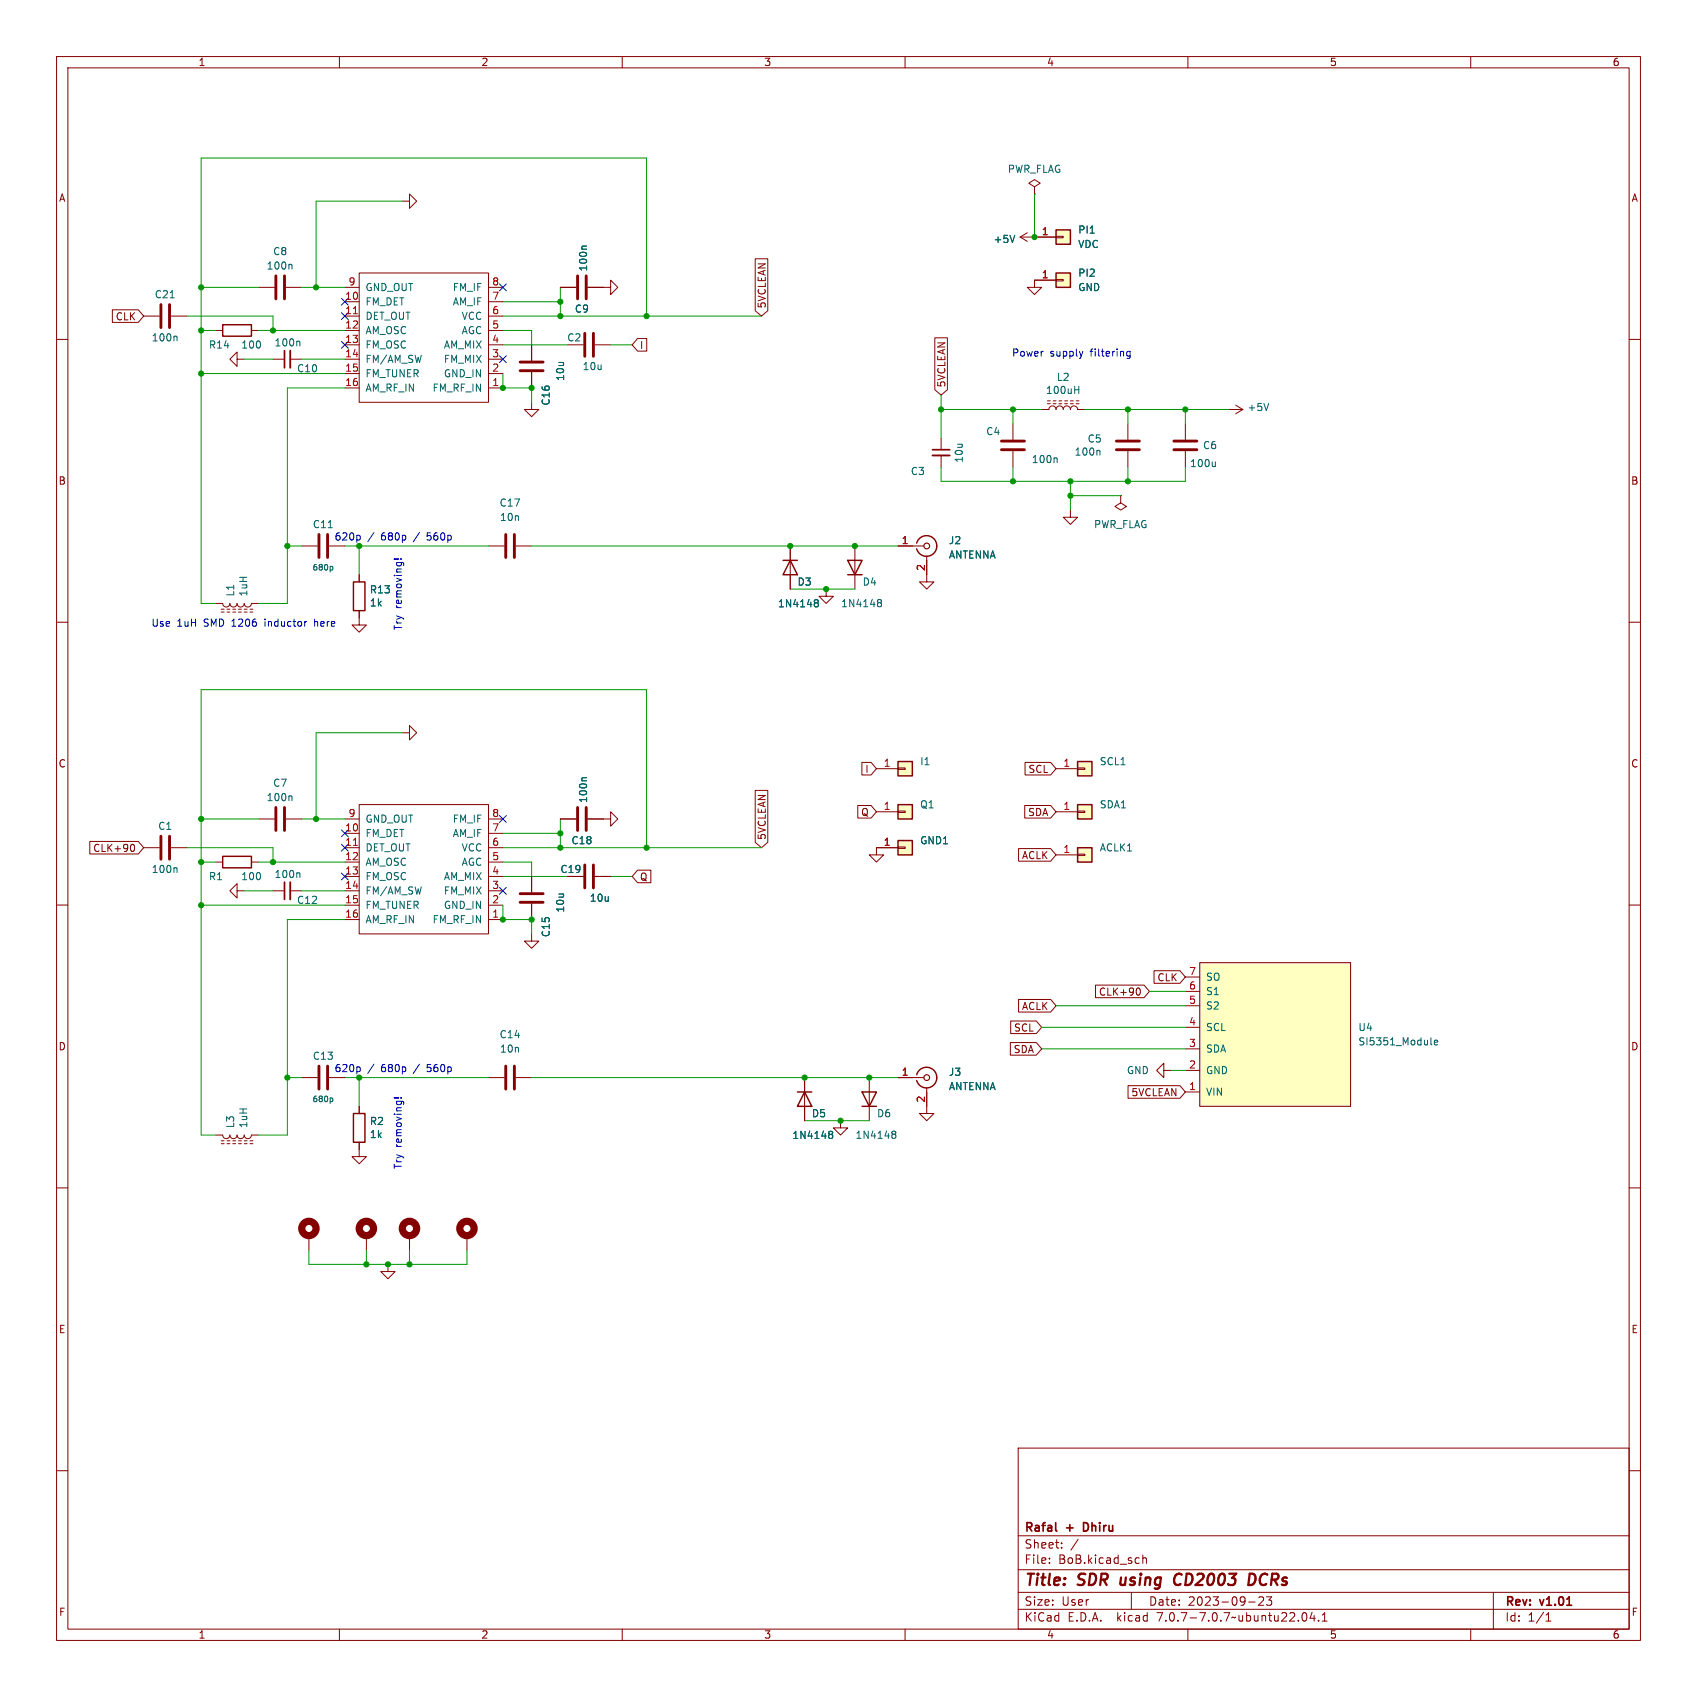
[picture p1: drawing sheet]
<svg xmlns="http://www.w3.org/2000/svg" width="300mm" height="300mm" viewBox="0 0 300 300" stroke-linecap="round" stroke-linejoin="round" font-family="sans-serif">
<g fill="none" stroke="#840000" stroke-width=".18">
<path d="M10 10h280v280h-280zM12 12h276v276h-276zM60 10v2M110 10v2M160 10v2M210 10v2M260 10v2M71.1 35.6h1.3v-1.3l1.3 1.3-1.3 1.2v-1.2M182.9 33l1-.6-1-.6-1 .6 1 .6v1.3M182.9 34.3h.1M10 60h2M19.9 54.8h4.5l1 1.1-1 1.1h-4.5z"/>
<path d="M25.4 55.9h2.8M30.2 55.9h2.8M38.1 58.4h1.3M44.4 58.4h1.3M45.7 50.8h2.8M50.5 50.8h2.8M61 53.3h2.5M61 55.9h2.5M61 58.4h2.5M61 50.8h2.5M63.5 48.3h22.9v22.8h-22.9zM86.4 53.3h2.5"/>
<path d="M86.4 55.9h2.5M86.4 58.4h2.5M86.4 50.8h2.5M99.1 50.8h2.8M103.9 50.8h4v-1.3l1.3 1.3-1.3 1.3v-1.3M112.7 59.8h1.6v2.3h-1.6l-.9-1.1zM133.5 45.7h2.2v9.2l-1.1 1-1.1-1zM165.3 59.7h2.2v9.2l-1.1 1-1.1-1zM180.3 41.9h6.4M180.3 41.9l1.3 .8M181.6 41.1l-1.3 .8M186.7 41.8h1.3v.2h-1.3z"/>
<path d="M186.7 49.4h1.3v.3h-1.3zM186.7 49.5h-3.8v1.3h1.2l-1.2 1.3-1.3-1.3h1.3M288 60h2M41.9 63.5v-1.3l-1.3 1.3 1.3 1.3v-1.3h1.3M48.3 63.5h2M51.3 63.5h2M61 68.6h2.5M61 61h2.5M61 63.5h2.5M61 66h2.5M86.4 68.6h2.5M86.4 61h2.5"/>
<path d="M86.4 63.5h2.5M86.4 66h2.5M94 71.1v1.3h1.2l-1.2 1.3-1.3-1.3h1.3M94 61v2.8M94 65.8v2.8M100.3 61h2.8M105.2 61h2.7M166.4 77.5v2M179.1 74.9v2.8M179.1 79.8v2.8M184.1 72.4h1.3a.64 .64 0 0 1 .7-.6 .64 .64 0 0 1 .6 .6 .64 .64 0 0 1 .6-.6 .64 .64 0 0 1 .7 .6 .64 .64 0 0 1 .6-.6 .64 .64 0 0 1 .6 .6 .64 .64 0 0 1 .7-.6 .64 .64 0 0 1 .6 .6h1.3M185.2 71.4h.5"/>
<path d="M185.2 70.9h.5M186.2 71.4h.5M186.2 70.9h.5M187.2 71.4h.5M187.2 70.9h.5M188.2 71.4h.5M188.2 70.9h.5M189.2 71.4h.5M189.2 70.9h.5M190.2 71.4h.6M190.2 70.9h.6M199.4 74.9v2.8"/>
<path d="M199.4 79.8v2.8M209.5 74.9v2.8M209.5 79.8v2.8M217.2 72.4h2.5M218.4 71.6l1.3 .8M219.7 72.4l-1.3 .8M53.3 96.5h2.8M58.2 96.5h2.8M86.4 96.5h2.8M91.2 96.5h2.8M139.7 96.5v7.6M151.1 96.5v7.6"/>
<path d="M158.7 96.5h4.6M163.8 98.3v4.6h1.3l-1.3 1.2-1.2-1.2h1.2M166.4 80.5v2.1M189.2 90.2v1.2h1.3l-1.3 1.3-1.2-1.3h1.2M198.1 87.6v1.3l1 .6-1 .7-1-.7 1-.6M198.1 87.6h.1M10 110h2M38.1 106.7h1.3a.64 .64 0 0 0 .6 .6 .64 .64 0 0 0 .6-.6 .64 .64 0 0 0 .7 .6 .64 .64 0 0 0 .6-.6 .64 .64 0 0 0 .6 .6 .64 .64 0 0 0 .7-.6 .64 .64 0 0 0 .6 .6 .64 .64 0 0 0 .6-.6h1.3M39.1 107.7h.5M39.1 108.2h.5M40.1 107.7h.5M40.1 108.2h.5"/>
<path d="M41.1 107.7h.6M41.1 108.2h.6M42.2 107.7h.5M42.2 108.2h.5M43.2 107.7h.5M43.2 108.2h.5M44.2 107.7h.5M44.2 108.2h.5M63.5 108v2.5h1.3l-1.3 1.3-1.3-1.3h1.3M63.5 101.6v1.3M146 104.1v1.3h1.3l-1.3 1.3-1.2-1.3h1.2M288 110h2"/>
<path d="M71.1 129.5h1.3v-1.2l1.3 1.2-1.3 1.3v-1.3M133.5 139.7h2.2v9.2l-1.1 1-1.1-1zM152.4 134.8h1.6l.9 1.1-.9 1.1h-1.6zM154.9 135.9h3.8M158.7 135.8h1.3v.2h-1.3zM181.2 134.8h4.5l1 1.1-1 1.1h-4.5zM186.7 135.9h3.8M190.5 135.8h1.3v.2h-1.3zM10 160h2M15.9 148.7h8.5l1 1.2-1 1.1h-8.5zM23.2 149.3h.2a.68 .68 0 0 1 .4 .6 .68 .68 0 0 1-.4 .6h-.2M25.4 149.9h2.8"/>
<path d="M30.2 149.9h2.8M38.1 152.4h1.3M41.9 157.5v-1.3l-1.3 1.3 1.3 1.3v-1.3h1.3M44.4 152.4h1.3M45.7 144.8h2.8M48.3 157.5h2M50.5 144.8h2.8M51.3 157.5h2M61 147.3h2.5M61 149.9h2.5M61 152.4h2.5M61 154.9h2.5"/>
<path d="M61 157.5h2.5M61 144.8h2.5M63.5 142.2h22.9v22.9h-22.9zM86.4 147.3h2.5M86.4 149.9h2.5M86.4 152.4h2.5M86.4 154.9h2.5M86.4 157.5h2.5M86.4 144.8h2.5M94 154.9v2.8M94 159.8v2.8M99.1 144.8h2.8"/>
<path d="M100.3 154.9h2.8M103.9 144.8h4v-1.3l1.3 1.3-1.3 1.3v-1.3M105.2 154.9h2.7M112.7 153.8h2.4v2.3h-2.4l-.9-1.2zM151.6 142.4h2.4l.9 1.1-.9 1.1h-2.4zM154.9 143.5h3.8M158.7 149.7h1.3v.3h-1.3zM158.7 143.4h1.3v.2h-1.3zM158.7 149.9h-3.8v1.2h1.3l-1.3 1.3-1.2-1.3h1.2M180.1 150h5.6l1 1.1-1 1.1h-5.6zM181.2 142.4h4.5l1 1.1-1 1.1h-4.5zM186.7 143.5h3.8"/>
<path d="M186.7 151.1h3.8M190.5 143.4h1.3v.2h-1.3zM190.5 151h1.3v.3h-1.3zM288 160h2M61 162.6h2.5M61 160h2.5M86.4 162.6h2.5M86.4 160h2.5M94 165.1v1.3h1.2l-1.2 1.2-1.3-1.2h1.3M180.1 176.7h5.6l1 1.1-1 1.1h-5.6zM193.7 174.1h8.5l1 1.2-1 1.1h-8.5zM201 174.7h.2a.68 .68 0 0 1 .4 .6 .68 .68 0 0 1-.4 .6h-.2"/>
<path d="M204 171.6h4.6l.9 1.1-.9 1.1h-4.6zM209.5 177.8h2.6M209.5 175.3h2.6M209.5 172.7h2.6M212.1 170.2h26.7v25.4h-26.7zM53.3 190.5h2.8M58.2 190.5h2.8M63.5 195.6v1.3M86.4 190.5h2.8M91.2 190.5h2.8M142.2 190.5v7.6M148.6 198.1v1.3h1.3l-1.3 1.3-1.3-1.3h1.3"/>
<path d="M153.7 190.5v7.6M158.7 190.5h4.6M163.8 192.3v4.6h1.3l-1.3 1.2-1.2-1.2h1.2M178.6 184.3h4.6l.9 1.1-.9 1.1h-4.6zM178.7 180.5h4.5l.9 1.1-.9 1.1h-4.5zM199.4 191.9h9.2l.9 1.1-.9 1.2h-9.2zM205.7 189.2v-1.2l-1.2 1.2 1.2 1.3v-1.3h1.3M209.5 193h2.6M209.5 189.2h2.6M209.5 185.4h2.6M209.5 181.6h2.6M10 210h2"/>
<path d="M38.1 200.7h1.3a.64 .64 0 0 0 .6 .6 .64 .64 0 0 0 .6-.6 .64 .64 0 0 0 .7 .6 .64 .64 0 0 0 .6-.6 .64 .64 0 0 0 .6 .6 .64 .64 0 0 0 .7-.6 .64 .64 0 0 0 .6 .6 .64 .64 0 0 0 .6-.6h1.3M39.1 201.7h.5M39.1 202.2h.5M40.1 201.7h.5M40.1 202.2h.5M41.1 201.7h.6M41.1 202.2h.6M42.2 201.7h.5M42.2 202.2h.5M43.2 201.7h.5M43.2 202.2h.5M44.2 201.7h.5"/>
<path d="M44.2 202.2h.5M54.6 218.4v2.6M63.5 201.9v2.6h1.3l-1.3 1.2-1.3-1.2h1.3M64.8 218.4v2.6M72.4 218.4v2.6M82.5 218.4v2.6M288 210h2M68.6 223.5v1.3h1.2l-1.2 1.3-1.3-1.3h1.3M10 260h2M180 256h108v32h-108zM288 260h2M180 277.5h108"/>
<path d="M180 271.5h108M185.5 276.2v.2M185.5 275.5v.1M187.7 273.5v.2M187.7 272.8v.1M190.6 272.1l-1.3 1.9M202 274.9v1.5M202 275.5l.2-.1 .4 .1 .1 .9M60 288v2M110 288v2M160 288v2M180 284.5h108"/>
<path d="M180 281.5h108M200 281.5v3M210 288v2M220.7 283.2h1.2M222.5 282.4l.6-.1 .2 .1 .1 .3-.9 1.1h.9M223.9 282.3h.9l-.5 .6 .4 .1v.6l-.2 .2h-.4l-.2-.2M230.3 285.2l.2-.1a.81 .81 0 0 1 .6 .6 .81 .81 0 0 1-.3 .8l-.1 .1a.81 .81 0 0 1-.4-1.4zM232 285l-.4 1.1h.9M232.3 285.6v1M233.1 286.4v.2M233.7 286.6h.9M233.7 285.5l.5-.4v1.5"/>
<path d="M260 288v2M264 281.5v6.5M273.3 286.6h.9M273.3 285.5l.4-.4v1.5"/>
</g>
<path d="M198.2 278.9l-.2 1 .3 .3M208.5 278.2a1.13 1.13 0 0 0-.9 .7 1.13 1.13 0 0 0 .2 1.2l.3 .1 .5-.1M220.9 278.2h.5a1.08 1.08 0 0 1 .6 1.1 1.08 1.08 0 0 1-.8 .9h-.5z" fill="none" stroke="#840000" stroke-width=".4"/>
<path d="M50.3 62v3M164.8 79.5h3.1M50.3 156v3M186.6 270.5l.2 .2M191.9 269.2h-.3v1.5h.3" fill="none" stroke="#840000" stroke-width=".3"/>
<path d="M62.5 55.5h.7M62.5 149.4h.7" fill="none" stroke="#a90000" stroke-width=".18"/>
<g fill="none" stroke="#840000" stroke-width=".25">
<path d="M39.4 57.4h5v2h-5zM186.7 40.6h2.5v2.6h-2.5zM186.7 48.3h2.5v2.5h-2.5zM138.4 99.1h2.6M139.7 99.1l1.3 2.5h-2.6zM149.9 99.1h2.5l-1.3 2.5zM162.1 96a1.81 1.81 0 0 1 2.7-1 1.81 1.81 0 0 1 0 3 1.81 1.81 0 0 1-2.7-1M62.5 102.9h2v5.1h-2zM149.9 101.6h2.5M158.7 134.6h2.6v2.6h-2.6zM190.5 134.6h2.5v2.6h-2.5zM39.4 151.4h5v2h-5z"/>
<path d="M158.7 148.6h2.6v2.5h-2.6zM158.7 142.2h2.6v2.6h-2.6zM190.5 142.2h2.5v2.6h-2.5zM190.5 149.9h2.5v2.5h-2.5zM62.5 196.9h2v5h-2zM141 193h2.5M142.2 193l1.3 2.6h-2.5zM152.4 193h2.5l-1.2 2.6zM152.4 195.6h2.5M162.1 190a1.81 1.81 0 0 1 2.7-1 1.81 1.81 0 0 1 0 3 1.81 1.81 0 0 1-2.7-1"/>
</g>
<g fill="none" stroke="#006464" stroke-width=".18">
<path d="M30.1 52.6h.7M31.1 59.4l.2 .2v.7M51.4 46.7l.2 .2v.7M103.7 43.5h-.7l-.1 .2M179.4 41.6l-.4 1.3M192.7 41.2h.8M52.8 60.3l.2 .2v.7M190 68.9h.7M190.7 68.3v1.3M194.3 79.6l.2 .2v.7M224.3 71.3l-.4 1.3M58 93.3h.8"/>
<path d="M186.7 80.9l.2 .2v.7M214.9 81.6v.9M214.9 82.4l-.2 .1M58.7 100.1l.1 .2v.3l-.1 .2M144.1 106.5l.1 .1M144.1 106.1l.3-.1 .2 .1 .1 .2-.3 .3M144.2 106.6h.2M144.2 106.6h-.1M144.4 106.6l.3 .2-.1 .4-.2 .1-.3-.1M155.2 106.5h.2M155.2 106.1l.4-.1 .2 .1v.2l-.2 .2M155.4 106.5h.2"/>
<path d="M155.4 106.5l-.2 .1M155.6 106.5l.2 .3v.3l-.2 .2-.4-.1M103.7 137.5h-.7l-.1 .2M31.1 153.4l.2 .2v.6M51.4 140.7l.2 .2v.6M52.8 154.3l.2 .2v.6M58.7 194.1l.1 .2v.3l-.1 .2M253 184.5l.1 .2M253.6 184.3l.6-.1-.1-.3h-.4l-.1 .2v.6h.5M146.6 200.1l.4-.1 .2 .1v.2l-.2 .2M146.6 200.5h.1M146.7 200.5h.3"/>
<path d="M146.7 200.5l-.1 .1M147 200.5l.2 .3v.3l-.2 .2-.4-.1M157.8 200.5h.1M157.8 200h.3l.2 .1 .1 .2-.3 .2M157.9 200.5h.2M157.9 200.5l-.1 .1M158.1 200.5l.3 .3-.1 .3-.2 .1h-.3"/>
</g>
<g fill="#ffffc2" stroke="#ffffc2" stroke-width=".18">
<path d="M212.1 170.2h26.7v25.4h-26.7z"/>
<path d="M190.5 142.2h2.5v2.6h-2.5z"/>
<path d="M190.5 149.9h2.5v2.5h-2.5z"/>
<path d="M190.5 134.6h2.5v2.6h-2.5z"/>
<path d="M158.7 148.6h2.6v2.5h-2.6z"/>
<path d="M158.7 142.2h2.6v2.6h-2.6z"/>
<path d="M158.7 134.6h2.6v2.6h-2.6z"/>
<path d="M186.7 40.6h2.5v2.6h-2.5z"/>
<path d="M186.7 48.3h2.5v2.5h-2.5z"/>
</g>
<g fill="none" stroke="#840000" stroke-width=".51">
<path d="M28.4 53.8v4.1M30 53.8v4.1M48.8 48.8v4M50.3 48.8v4M102.1 48.8v4M103.4 58.9v4.1M103.6 48.8v4M104.9 58.9v4.1M91.9 65.5h4.1M91.9 64h4.1M177 79.5h4.1M177 78h4.1"/>
<path d="M197.4 79.5h4M197.4 78h4M207.5 79.5h4.1M207.5 78h4.1M56.4 94.5v4.1M57.9 94.5v4.1M89.4 94.5v4.1M90.9 94.5v4.1M28.4 147.8v4.1M30 147.8v4.1M48.8 142.7v4.1M50.3 142.7v4.1"/>
<path d="M91.9 159.5h4.1M91.9 158h4.1M102.1 142.7v4.1M103.4 152.9v4.1M103.6 142.7v4.1M104.9 152.9v4.1M56.4 188.5v4M57.9 188.5v4M89.4 188.5v4M90.9 188.5v4"/>
</g>
<g fill="none" stroke="#840000" stroke-width=".2">
<circle cx="163.8" cy="96.5" r=".51"/>
<circle cx="163.8" cy="190.5" r=".51"/>
</g>
<g fill="none" stroke="#840000" stroke-width="1.3">
<circle cx="54.6" cy="217.2" r="1.27"/>
<circle cx="64.8" cy="217.2" r="1.27"/>
<circle cx="72.4" cy="217.2" r="1.27"/>
<circle cx="82.5" cy="217.2" r="1.27"/>
</g>
<path d="M51.3 62v3M164.8 80.5h3.1M51.3 156v3" fill="none" stroke="#840000" stroke-width=".33"/>
<path d="M191.4 62.1l-.3 .9M199.8 62.1v1l-.3 .3-.3-.1M199.8 62.2l-.4-.1-.2 .3 .1 .5h.5M63.4 94.6l.3 .3v.3l-.3 .3M69.7 98.8h.8M70.8 98.8h.2M54.1 109.9h.1M55.6 109.4v1.3M55.8 109.9l-.2 .1M63.4 188.6l.3 .2v.4l-.3 .3M69.7 194.1h.8M70.8 194.1h.2" fill="none" stroke="#0000c2" stroke-width=".18"/>
<g fill="none" stroke="#009600" stroke-width=".18">
<path d="M71.1 35.6h-15.2v15.2M182.9 34.3v7.6M33 55.9h15.3v2.5M35.6 50.8h10.1M35.6 58.4h2.5M45.7 58.4h15.3M53.3 50.8h7.7M88.9 58.4h5.1v2.6M88.9 55.9h45.7M88.9 53.3h10.2M99.1 50.8v5.1M114.3 55.9v-28h-78.7v78.8h2.5"/>
<path d="M35.6 66h25.4M43.2 63.5h5.1M53.3 63.5h7.7M61 68.6h-10.2v38.1h-5.1M88.9 66v2.6h5.1v2.5M88.9 61h11.4M107.9 61h3.9M166.4 72.4h17.7M166.4 69.9v7.6M179.1 72.4v2.5M191.8 72.4h25.4M199.4 72.4v2.5"/>
<path d="M209.5 72.4v2.5M50.8 96.5h2.5M86.4 96.5h-22.9v5.1M94 96.5h64.7M166.4 82.6v2.5h43.1v-2.5M179.1 82.6v2.5M189.2 87.6h8.9M189.2 85.1v5.1M199.4 82.6v2.5M139.7 104.1h11.4M71.1 129.5h-15.2v15.3M33 149.9h15.3v2.5"/>
<path d="M35.6 144.8h10.1M35.6 152.4h2.5M43.2 157.5h5.1M45.7 152.4h15.3M53.3 144.8h7.7M53.3 157.5h7.7M88.9 152.4h5.1v2.5M88.9 154.9h11.4M88.9 149.9h45.7M88.9 147.3h10.2M99.1 144.8v5.1M107.9 154.9h3.9"/>
<path d="M114.3 149.9v-28h-78.7v78.8h2.5M35.6 160h25.4M61 162.6h-10.2v38.1h-5.1M88.9 160v2.6h5.1v2.5M186.7 177.8h22.8M203.2 175.3h6.3M50.8 190.5h2.5M86.4 190.5h-22.9v5.1M94 190.5h64.7M142.2 198.1h11.5M184.1 185.4h25.4M184.1 181.6h25.4"/>
<path d="M207 189.2h2.5M54.6 221v2.5h27.9v-2.5M64.8 221v2.5M72.4 221v2.5"/>
</g>
<g fill="none" stroke="#000084" stroke-width=".18">
<path d="M60.4 55.3l1.2 1.2M60.4 52.7l1.2 1.2M61.6 55.3l-1.2 1.2M61.6 52.7l-1.2 1.2M88.3 50.2l1.2 1.2M89.5 50.2l-1.2 1.2M60.4 60.4l1.2 1.2M61.6 60.4l-1.2 1.2M88.3 62.9l1.2 1.2M89.5 62.9l-1.2 1.2M60.4 146.7l1.2 1.2M60.4 154.3l1.2 1.2"/>
<path d="M60.4 149.3l1.2 1.2M61.6 146.7l-1.2 1.2M61.6 154.3l-1.2 1.2M61.6 149.3l-1.2 1.2M88.3 156.9l1.2 1.2M88.3 144.2l1.2 1.2M89.5 156.9l-1.2 1.2M89.5 144.2l-1.2 1.2"/>
</g>
<g fill="#009600" stroke="#009600" stroke-width=".18">
<circle cx="35.6" cy="50.8" r=".46"/>
<circle cx="48.3" cy="58.4" r=".46"/>
<circle cx="35.6" cy="66" r=".46"/>
<circle cx="35.6" cy="58.4" r=".46"/>
<circle cx="50.8" cy="96.5" r=".46"/>
<circle cx="35.6" cy="160" r=".46"/>
<circle cx="35.6" cy="144.8" r=".46"/>
<circle cx="35.6" cy="152.4" r=".46"/>
<circle cx="63.5" cy="96.5" r=".46"/>
<circle cx="88.9" cy="68.6" r=".46"/>
<circle cx="94" cy="68.6" r=".46"/>
<circle cx="55.9" cy="144.8" r=".46"/>
<circle cx="88.9" cy="162.6" r=".46"/>
<circle cx="72.4" cy="223.5" r=".46"/>
<circle cx="68.6" cy="223.5" r=".46"/>
<circle cx="94" cy="162.6" r=".46"/>
<circle cx="114.3" cy="149.9" r=".46"/>
<circle cx="142.2" cy="190.5" r=".46"/>
<circle cx="99.1" cy="149.9" r=".46"/>
<circle cx="99.1" cy="147.3" r=".46"/>
<circle cx="153.7" cy="190.5" r=".46"/>
<circle cx="148.6" cy="198.1" r=".46"/>
<circle cx="64.8" cy="223.5" r=".46"/>
<circle cx="50.8" cy="190.5" r=".46"/>
<circle cx="48.3" cy="152.4" r=".46"/>
<circle cx="63.5" cy="190.5" r=".46"/>
<circle cx="146" cy="104.1" r=".46"/>
<circle cx="139.7" cy="96.5" r=".46"/>
<circle cx="99.1" cy="53.3" r=".46"/>
<circle cx="55.9" cy="50.8" r=".46"/>
<circle cx="99.1" cy="55.9" r=".46"/>
<circle cx="114.3" cy="55.9" r=".46"/>
<circle cx="179.1" cy="72.4" r=".46"/>
<circle cx="166.4" cy="72.4" r=".46"/>
<circle cx="179.1" cy="85.1" r=".46"/>
<circle cx="199.4" cy="72.4" r=".46"/>
<circle cx="199.4" cy="85.1" r=".46"/>
<circle cx="189.2" cy="85.1" r=".46"/>
<circle cx="189.2" cy="87.6" r=".46"/>
<circle cx="182.9" cy="41.9" r=".46"/>
<circle cx="151.1" cy="96.5" r=".46"/>
<circle cx="209.5" cy="72.4" r=".46"/>
</g>
<g font-size="2.8" fill="#840000">
<text x="181" y="280.9">Title:</text>
<text x="190.7" y="280.9">SDR</text>
<text x="198.9" y="280.9">using</text>
<text x="209.2" y="280.9">CD2003</text>
<text x="223.2" y="280.9">DCRs</text>
</g>
<g font-size="2.1" fill="#840000">
<text x="181" y="274">Sheet:</text>
<text x="181" y="271.2">Rafal</text>
<text x="188.6" y="271.2">+</text>
<text x="192.2" y="271.2">Dhiru</text>
<text x="181" y="276.7">File:</text>
<text x="187.1" y="276.7">BoB.kicad_sch</text>
<text x="181" y="286.9">KiCad</text>
<text x="181" y="284.1">Size:</text>
<text x="187.7" y="284.1">User</text>
<text x="188.7" y="286.9">E.D.A.</text>
<text x="197.6" y="286.9">kicad</text>
<text x="203" y="284.1">Date:</text>
<text x="204.8" y="286.9">7.0.7-7.0.7~ubuntu22.04.1</text>
<text x="210" y="284.1">2023-09-23</text>
<text x="266" y="284.3">Rev:</text>
<text x="266" y="286.9">Id:</text>
<text x="270.1" y="286.9">1/1</text>
<text x="272.4" y="284.3">v1.01</text>
</g>
<g font-size="1.8" fill="#840000">
<text x="35" y="11.9">1</text>
<text x="85" y="11.9">2</text>
<text x="135" y="11.9">3</text>
<text x="185" y="11.9">4</text>
<text x="235" y="11.9">5</text>
<text x="285" y="11.9">6</text>
<text x="10.3" y="35.9">A</text>
<text x="288.3" y="35.9">A</text>
<text x="20.4" y="56.8">CLK</text>
<text x="135.6" y="54.6" transform="rotate(-90 135.6 54.6)">5VCLEAN</text>
<text x="113" y="61.9">I</text>
<text x="167.3" y="68.6" transform="rotate(-90 167.3 68.6)">5VCLEAN</text>
<text x="10.3" y="85.9">B</text>
<text x="288.3" y="85.9">B</text>
<text x="10.3" y="135.9">C</text>
<text x="152.9" y="136.8">I</text>
<text x="181.7" y="136.8">SCL</text>
<text x="288.3" y="135.9">C</text>
<text x="135.6" y="148.6" transform="rotate(-90 135.6 148.6)">5VCLEAN</text>
<text x="152.1" y="144.5">Q</text>
<text x="181.6" y="144.5">SDA</text>
<text x="16.4" y="150.8">CLK+90</text>
<text x="113" y="155.9">Q</text>
<text x="180.6" y="152.1">ACLK</text>
<text x="204.5" y="173.7">CLK</text>
<text x="180.6" y="178.8">ACLK</text>
<text x="194.2" y="176.2">CLK+90</text>
<text x="10.3" y="185.9">D</text>
<text x="179.2" y="182.6">SCL</text>
<text x="288.3" y="185.9">D</text>
<text x="179.1" y="186.4">SDA</text>
<text x="199.9" y="194">5VCLEAN</text>
<text x="10.3" y="235.9">E</text>
<text x="288.3" y="235.9">E</text>
<text x="10.3" y="285.9">F</text>
<text x="288.3" y="285.9">F</text>
<text x="35" y="289.9">1</text>
<text x="85" y="289.9">2</text>
<text x="135" y="289.9">3</text>
<text x="185" y="289.9">4</text>
<text x="235" y="289.9">5</text>
<text x="285" y="289.9">6</text>
</g>
<g font-size="1.8" fill="#006464">
<text x="178.1" y="30.8">PWR_FLAG</text>
<text x="190.5" y="41.5">PI1</text>
<text x="47" y="47.9">100n</text>
<text x="48.2" y="45.3">C8</text>
<text x="175.5" y="43.2">+5V</text>
<text x="190.5" y="44">VDC</text>
<text x="27.3" y="52.9">C21</text>
<text x="64.5" y="51.7">GND_OUT</text>
<text x="79.9" y="51.7">FM_IF</text>
<text x="104" y="48.1" transform="rotate(-90 104 48.1)">100n</text>
<text x="190.5" y="49.1">PI2</text>
<text x="190.5" y="51.7">GND</text>
<text x="64.5" y="54.2">FM_DET</text>
<text x="64.5" y="56.7">DET_OUT</text>
<text x="64.5" y="59.3">AM_OSC</text>
<text x="79.9" y="54.2">AM_IF</text>
<text x="81.5" y="59.3">AGC</text>
<text x="81.5" y="56.7">VCC</text>
<text x="101.5" y="55.5">C9</text>
<text x="26.7" y="60.6">100n</text>
<text x="36.8" y="61.8">R14</text>
<text x="42.6" y="61.8">100</text>
<text x="48.4" y="61.4">100n</text>
<text x="64.5" y="61.8">FM_OSC</text>
<text x="64.5" y="64.4">FM/AM_SW</text>
<text x="78.4" y="64.4">FM_MIX</text>
<text x="78.4" y="61.8">AM_MIX</text>
<text x="100.2" y="60.6">C2</text>
<text x="102.9" y="65.6">10u</text>
<text x="52.4" y="66">C10</text>
<text x="64.5" y="66.9">FM_TUNER</text>
<text x="64.5" y="69.4">AM_RF_IN</text>
<text x="76.4" y="69.4">FM_RF_IN</text>
<text x="78.4" y="66.9">GND_IN</text>
<text x="97.4" y="71.8" transform="rotate(-90 97.4 71.8)">C16</text>
<text x="99.9" y="67.2" transform="rotate(-90 99.9 67.2)">10u</text>
<text x="184.8" y="69.9">100uH</text>
<text x="186.7" y="67.5">L2</text>
<text x="174.2" y="77.1">C4</text>
<text x="220.4" y="72.9">+5V</text>
<text x="170.4" y="81.9" transform="rotate(-90 170.4 81.9)">10u</text>
<text x="182.3" y="82.1">100n</text>
<text x="189.9" y="80.7">100n</text>
<text x="192.2" y="78.4">C5</text>
<text x="210.3" y="82.8">100u</text>
<text x="212.6" y="79.6">C6</text>
<text x="88.2" y="89.8">C17</text>
<text x="160.9" y="84.2">C3</text>
<text x="55.2" y="93.6">C11</text>
<text x="88.3" y="92.3">10n</text>
<text x="193.3" y="93.6">PWR_FLAG</text>
<text x="167.6" y="96.4">J2</text>
<text x="167.6" y="98.9">ANTENNA</text>
<text x="41.6" y="105.6" transform="rotate(-90 41.6 105.6)">L1</text>
<text x="43.9" y="105.6" transform="rotate(-90 43.9 105.6)">1uH</text>
<text x="65.3" y="105.1">R13</text>
<text x="65.3" y="107.4">1k</text>
<text x="137.4" y="107.6">1N4148</text>
<text x="140.9" y="103.7">D3</text>
<text x="148.6" y="107.5">1N4148</text>
<text x="152.4" y="103.7">D4</text>
<text x="162.6" y="135.5">I1</text>
<text x="194.3" y="135.5">SCL1</text>
<text x="47" y="141.8">100n</text>
<text x="48.2" y="139.3">C7</text>
<text x="104" y="142.1" transform="rotate(-90 104 142.1)">100n</text>
<text x="162.6" y="143.1">Q1</text>
<text x="194.3" y="143.1">SDA1</text>
<text x="27.9" y="146.9">C1</text>
<text x="64.5" y="148.2">FM_DET</text>
<text x="64.5" y="145.6">GND_OUT</text>
<text x="79.9" y="148.2">AM_IF</text>
<text x="79.9" y="145.6">FM_IF</text>
<text x="100.9" y="149.5">C18</text>
<text x="162.6" y="149.5">GND1</text>
<text x="26.7" y="154.5">100n</text>
<text x="36.8" y="155.8">R1</text>
<text x="42.6" y="155.8">100</text>
<text x="48.4" y="155.4">100n</text>
<text x="64.5" y="150.7">DET_OUT</text>
<text x="64.5" y="153.3">AM_OSC</text>
<text x="64.5" y="155.8">FM_OSC</text>
<text x="78.4" y="155.8">AM_MIX</text>
<text x="81.5" y="153.3">AGC</text>
<text x="81.5" y="150.7">VCC</text>
<text x="99" y="154.5">C19</text>
<text x="194.3" y="150.7">ACLK1</text>
<text x="52.4" y="160">C12</text>
<text x="64.5" y="158.3">FM/AM_SW</text>
<text x="64.5" y="160.9">FM_TUNER</text>
<text x="78.4" y="160.9">GND_IN</text>
<text x="78.4" y="158.3">FM_MIX</text>
<text x="99.9" y="161.2" transform="rotate(-90 99.9 161.2)">10u</text>
<text x="104.2" y="159.6">10u</text>
<text x="64.5" y="163.4">AM_RF_IN</text>
<text x="76.4" y="163.4">FM_RF_IN</text>
<text x="97.4" y="165.8" transform="rotate(-90 97.4 165.8)">C15</text>
<text x="213.1" y="173.6">SO</text>
<text x="213.1" y="178.7">S2</text>
<text x="213.1" y="176.1">S1</text>
<text x="88.2" y="183.7">C14</text>
<text x="213.1" y="182.5">SCL</text>
<text x="240" y="185">SI5351_Module</text>
<text x="240" y="182.5">U4</text>
<text x="55.2" y="187.6">C13</text>
<text x="88.3" y="186.3">10n</text>
<text x="167.6" y="190.4">J3</text>
<text x="199.1" y="190.1">GND</text>
<text x="213.1" y="190.1">GND</text>
<text x="213.1" y="186.3">SDA</text>
<text x="143.4" y="197.7">D5</text>
<text x="154.9" y="197.7">D6</text>
<text x="167.6" y="192.9">ANTENNA</text>
<text x="213.1" y="193.9">VIN</text>
<text x="41.6" y="199.5" transform="rotate(-90 41.6 199.5)">L3</text>
<text x="43.9" y="199.5" transform="rotate(-90 43.9 199.5)">1uH</text>
<text x="65.3" y="199.1">R2</text>
<text x="65.3" y="201.4">1k</text>
<text x="140" y="201.5">1N4148</text>
<text x="151.1" y="201.5">1N4148</text>
</g>
<g font-size="1.8" fill="#a90000">
<text x="184.1" y="41.7">1</text>
<text x="60.9" y="53.1">10</text>
<text x="61.5" y="50.5">9</text>
<text x="86.9" y="53.1">7</text>
<text x="86.9" y="50.5">8</text>
<text x="184.1" y="49.3">1</text>
<text x="60.9" y="55.6">11</text>
<text x="60.9" y="58.2">12</text>
<text x="86.9" y="58.2">5</text>
<text x="86.9" y="55.6">6</text>
<text x="60.9" y="60.7">13</text>
<text x="60.9" y="63.2">14</text>
<text x="60.9" y="65.8">15</text>
<text x="86.9" y="65.8">2</text>
<text x="86.9" y="63.2">3</text>
<text x="86.9" y="60.7">4</text>
<text x="60.9" y="68.3">16</text>
<text x="86.9" y="68.3">1</text>
<text x="159.3" y="96.3">1</text>
<text x="163.6" y="101" transform="rotate(-90 163.6 101)">2</text>
<text x="156.1" y="135.6">1</text>
<text x="187.9" y="135.6">1</text>
<text x="156.1" y="143.3">1</text>
<text x="187.9" y="143.3">1</text>
<text x="60.9" y="147.1">10</text>
<text x="60.9" y="149.6">11</text>
<text x="61.5" y="144.5">9</text>
<text x="86.9" y="149.6">6</text>
<text x="86.9" y="147.1">7</text>
<text x="86.9" y="144.5">8</text>
<text x="156.1" y="149.6">1</text>
<text x="60.9" y="152.1">12</text>
<text x="60.9" y="154.7">13</text>
<text x="86.9" y="154.7">4</text>
<text x="86.9" y="152.1">5</text>
<text x="187.9" y="150.9">1</text>
<text x="60.9" y="157.2">14</text>
<text x="60.9" y="159.8">15</text>
<text x="86.9" y="159.8">2</text>
<text x="86.9" y="157.2">3</text>
<text x="60.9" y="162.3">16</text>
<text x="86.9" y="162.3">1</text>
<text x="210.1" y="172.5">7</text>
<text x="210.1" y="177.5">5</text>
<text x="210.1" y="175">6</text>
<text x="210.1" y="185.2">3</text>
<text x="210.1" y="181.4">4</text>
<text x="159.3" y="190.2">1</text>
<text x="210.1" y="189">2</text>
<text x="163.6" y="195" transform="rotate(-90 163.6 195)">2</text>
<text x="210.1" y="192.8">1</text>
</g>
<g font-size="1.8" fill="#0000c2">
<text x="178.8" y="63.1">Power</text>
<text x="185.6" y="63.1">supply</text>
<text x="192.9" y="63.1">filtering</text>
<text x="65" y="95.6">/</text>
<text x="67.5" y="95.6">680p</text>
<text x="73.5" y="95.6">/</text>
<text x="76" y="95.6">560p</text>
<text x="71.1" y="107.6" transform="rotate(-90 71.1 107.6)">removing!</text>
<text x="26.7" y="110.9">Use</text>
<text x="31.3" y="110.9">1uH</text>
<text x="36.1" y="110.9">SMD 1206</text>
<text x="47.3" y="110.9">inductor</text>
<text x="56.2" y="110.9">here</text>
<text x="71.1" y="111.5" transform="rotate(-90 71.1 111.5)">Try</text>
<text x="65" y="189.6">/</text>
<text x="67.5" y="189.6">680p</text>
<text x="73.5" y="189.6">/</text>
<text x="76" y="189.6">560p</text>
<text x="71.1" y="202.9" transform="rotate(-90 71.1 202.9)">removing!</text>
<text x="71.1" y="206.8" transform="rotate(-90 71.1 206.8)">Try</text>
</g>
<g font-size="1.8" fill="#009600">
<text x="59.1" y="95.6">620p</text>
<text x="59.1" y="189.6">620p</text>
</g>
<g font-size="1.4" fill="#006464">
<text x="55.1" y="101.1">680p</text>
<text x="55.1" y="195">680p</text>
</g>
</svg>
